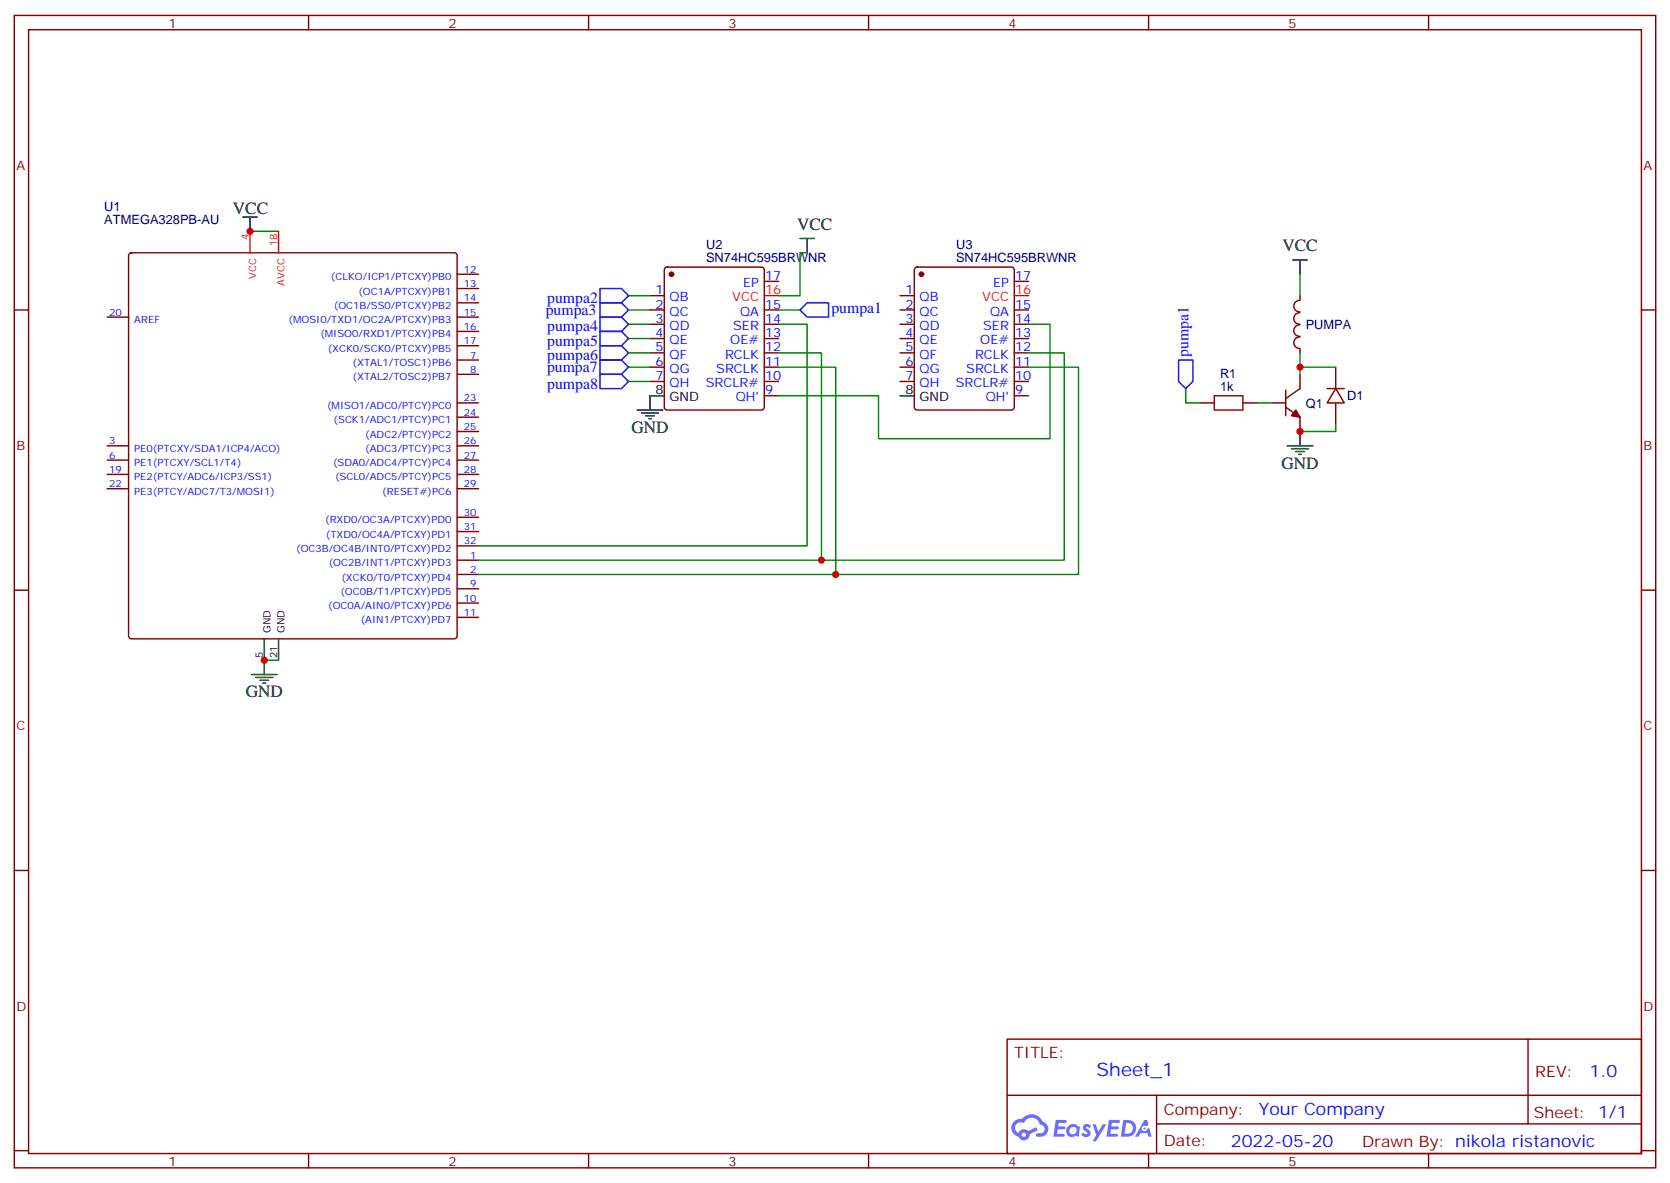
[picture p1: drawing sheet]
<svg xmlns="http://www.w3.org/2000/svg" width="412mm" height="292mm" viewBox="0 0 412 292" stroke-linecap="round" stroke-linejoin="round" font-family="sans-serif">
<g fill="none" stroke="#870000" stroke-width=".35">
<path d="M3.5 3.8h405.4v284.3h-405.4zM7.1 7.3h398.2v277.3h-398.2zM76.2 3.8v3.5M145.3 3.8v3.5M214.5 3.8v3.5M283.6 3.8v3.5M352.8 3.8v3.5M3.5 76.5h3.6M405.3 76.5h3.6M3.5 145.6h3.6M405.3 145.6h3.6M3.5 214.8h3.6"/>
<path d="M405.3 214.8h3.6M248.7 256.4h156.6v28.2h-156.6zM377.3 256.4v20.9M248.7 270.2h156.5M285.6 277.3h119.6M285.6 270.2v14.2M3.5 283.9h3.6M76.2 284.6v3.5M145.3 284.6v3.5M214.5 284.6v3.5M283.6 284.6v3.5M352.8 284.6v3.5"/>
<path d="M405.3 283.9h3.6"/>
</g>
<g fill="#5487ff">
<path d="M267.7 277.6a1.22 1.22 0 0 1 1.7 .2l-.4 .6a.47 .47 0 0 0-.3-.4 .47 .47 0 0 0-.5 .2v.1a1.3 1.3 0 0 1 1 1.7 1.39 1.39 0 0 1-2.2 0l.5-.6 .7 .5a.29 .29 0 0 0 .3-.3 .29 .29 0 0 0-.2-.3 1.04 1.04 0 0 1-.6-1.7z"/>
<path d="M260.7 276.3h2.4a.37 .37 0 0 1 .3 .4 .37 .37 0 0 1-.3 .4h-1.7l-.1 .8h1.5l.3 .4-.3 .4h-1.6l-.2 1.1h1.6a.36 .36 0 0 1 .3 .3 .36 .36 0 0 1-.3 .4h-2.5z"/>
<path d="M273.8 276.3h2.4a.37 .37 0 0 1 .4 .4 .37 .37 0 0 1-.4 .4h-1.6l-.2 .8h1.6l.3 .4-.4 .4h-1.6l-.1 1.1h1.5a.36 .36 0 0 1 .4 .3 .36 .36 0 0 1-.4 .4h-2.4z"/>
<path d="M282.6 276.3h.7l.3 1.3-.6 .3a.69 .69 0 0 0-1 .3 .69 .69 0 0 0 .4 .9 .69 .69 0 0 0 .9-.6l.5-.2 .6 2.2h-.8l-.2-.9h-1.8l-.5 .9h-.8z"/>
<path d="M269.8 277.4h.8l.6 1.8 1.1-1.8h.9l-2.6 4.2h-.8l.9-1.5z"/>
<path d="M277.4 276.3l-.6 4.2h1.3a2.11 2.11 0 0 0 2.5-2.1 2.11 2.11 0 0 0-2.5-2.1zM278.1 277.1a1.39 1.39 0 0 1 1.7 1.4 1.39 1.39 0 0 1-1.8 1.3h-.3z"/>
<path d="M263.7 277.9a1.47 1.47 0 0 0-.1 2.1 1.47 1.47 0 0 0 2.1 .2l.7 .3 .3-2.3-.2-.3h-.4a1.49 1.49 0 0 0-2.4 0zM264.4 278.3a.92 .92 0 0 1 1.5 .5 .92 .92 0 0 1-1.3 1.1 .9 .9 0 0 1-.2-1.6z"/>
<path d="M250.4 276.7a2.18 2.18 0 0 0 1.1 3.7 1.44 1.44 0 0 0 1.6 .9 1.44 1.44 0 0 0 1.2-1.4l2-1.1-.5-.7-1.9 1a1.47 1.47 0 0 0-2.4 .4 1.39 1.39 0 0 1-.7-1.9 1.39 1.39 0 0 1 2-.5 2.12 2.12 0 0 1 2.2-1.3 2.12 2.12 0 0 1 1.9 1.7 1.07 1.07 0 0 1 1.1 1 1.07 1.07 0 0 1-1 1.1h-.7a.43 .43 0 0 0-.5 .4 .43 .43 0 0 0 .4 .5 1.98 1.98 0 0 0 2.5-1.2 1.98 1.98 0 0 0-1.2-2.6 2.98 2.98 0 0 0-5.1-.6l-1.1 .1zM252.3 280a.55 .55 0 0 1 1.1 0 .55 .55 0 0 1-1.1 0z"/>
<circle cx="282.6" cy="278.4" r=".26"/>
</g>
<path d="M32 62.6l.5-.2h79.7a.71 .71 0 0 1 .7 .7v93.8a.76 .76 0 0 1-.7 .7h-79.7a.76 .76 0 0 1-.8-.7v-93.8z" fill="none" stroke="#850000" stroke-width=".35"/>
<g fill="none" stroke="#870000" stroke-width=".35">
<path d="M26.5 78.2h5.2M112.9 78.2h5.3M112.9 67.7h5.3M112.9 71.2h5.3M112.9 74.7h5.3M160.5 73h3.5M160.5 76.5h3.5M164.3 66.1l.4-.2h23.3a.71 .71 0 0 1 .7 .7v33.9a.76 .76 0 0 1-.7 .7h-23.3a.76 .76 0 0 1-.7-.7v-33.9zM188.7 76.5h3.6M188.7 69.4h3.6M222.2 73h3.6M222.2 76.5h3.6"/>
<path d="M226 66.1l.5-.2h23.3a.71 .71 0 0 1 .7 .7v33.9a.76 .76 0 0 1-.7 .7h-23.3a.76 .76 0 0 1-.7-.7v-33.9zM250.5 76.5h3.5M250.5 69.4h3.5M321 77.2a1.41 1.41 0 0 0-1.5 1.4 1.41 1.41 0 0 0 1.5 1.4M321 74.1a1.41 1.41 0 0 0-1.5 1.4 1.41 1.41 0 0 0 1.5 1.4M321 73v1M112.9 88.8h5.3M112.9 92.4h5.3M112.9 99.4h5.3M112.9 81.8h5.3M112.9 85.3h5.3M160.5 80h3.5"/>
<path d="M160.5 83.5h3.5M160.5 87.1h3.5M160.5 90.6h3.5M160.5 94.1h3.5M188.7 80h3.6M188.7 83.5h3.6M188.7 87.1h3.6M188.7 90.6h3.6M188.7 94.1h3.6M188.7 97.6h3.6M222.2 80h3.6M222.2 83.5h3.6"/>
<path d="M222.2 87.1h3.6M222.2 90.6h3.6M222.2 94.1h3.6M250.5 80h3.5M250.5 83.5h3.5M250.5 87.1h3.5M250.5 90.6h3.5M250.5 94.1h3.5M250.5 97.6h3.5M296.3 99.4h3.6M306.9 99.4h3.5M314 99.4h3.5"/>
<path d="M317.5 96.2v6.4M321 80.2a1.41 1.41 0 0 0-1.5 1.4 1.41 1.41 0 0 0 1.5 1.4M321 83.2a1.41 1.41 0 0 0-1.5 1.4 1.41 1.41 0 0 0 1.5 1.4M321 86v1.1M321 92.4v3.5l-3.5 2.5M327.7 95.9h4.3M329.8 95.9l2.2 3.5h-4.3zM329.8 90.6v5.3M329.8 99.4v5.3M26.5 110h5.2M26.5 113.5h5.2M26.5 117.1h5.2"/>
<path d="M112.9 110h5.3M112.9 113.5h5.3M112.9 102.9h5.3M112.9 106.5h5.3M112.9 117.1h5.3M317.5 100.5l3.5 2.4v3.6M26.5 120.6h5.2M112.9 138.2h5.3M112.9 127.6h5.3M112.9 131.2h5.3M112.9 120.6h5.3M112.9 134.7h5.3"/>
<path d="M112.9 141.7h5.3M112.9 145.3h5.3M112.9 148.8h5.3M112.9 152.3h5.3"/>
</g>
<path d="M61.7 57.1v5.3M68.8 57.1v5.3M188.7 73h3.6M250.5 73h3.5" fill="none" stroke="#f00" stroke-width=".35"/>
<g fill="none" stroke="#000" stroke-width=".35">
<path d="M60 53.6h3.5M61.7 53.6v3.5M197.6 58.8h3.5M199.3 58.8v3.6M319.3 64.1h3.5M321 64.1v3.6M164 97.6h-3.5v3.6M222.2 97.6h3.6M157.3 101.2h6.4M158.4 101.9h4.2M159.5 102.6h2.1M160.2 103.3h.7"/>
<path d="M317.9 110h6.3M318.9 110.7h4.2M320 111.4h2.1M320.7 112.1h.7M321 106.5v3.5M65.3 157.6v8.8M68.8 157.6v5.3M62.1 166.4h6.3M63.1 167.1h4.3M64.2 167.9h2.1M64.9 168.6h.7"/>
</g>
<g fill="none" stroke="#008700" stroke-width=".35">
<path d="M61.7 57.1h7.1M155.2 73h5.3M155.2 76.5h5.3M192.3 76.5h5.3M199.3 62.4h-1.7v10.6h-5.3M321 67.7v5.3M155.2 80h5.3M155.2 83.5h5.3M155.2 87.1h5.3M155.2 90.6h5.3M155.2 94.1h5.3M192.3 80h7v54.7h-81.1"/>
<path d="M192.3 87.1h10.5v51.1h-84.6M192.3 90.6h14.1v51.1h-88.2M254 90.6h12.3v51.1h-59.9M254 87.1h8.8v51.1h-60M254 80h5.3v28.2h-42.3v-10.6h-24.7M292.8 95.9v3.5h3.5M310.4 99.4h3.6M321 90.6h8.8M321 87.1v5.3M329.8 104.7v1.8h-8.8M65.3 162.9h3.5"/>
</g>
<g fill="#870000" stroke="#870000" stroke-width=".35">
<path d="M320 101.2l1 1.7-2.1-.3z"/>
<circle cx="165.8" cy="67.7" r=".53"/>
<circle cx="227.5" cy="67.7" r=".53"/>
</g>
<path d="M148.2 71.2h5.3l1.7 1.8-1.7 1.7h-5.3zM148.2 74.7h5.3l1.7 1.8-1.7 1.7h-5.3zM148.2 78.2h5.3l1.7 1.8-1.7 1.8h-5.3zM197.6 76.5l1.7-1.8h5.3v3.5h-5.3zM148.2 81.8h5.3l1.7 1.7-1.7 1.8h-5.3zM148.2 85.3h5.3l1.7 1.8-1.7 1.7h-5.3zM148.2 88.8h5.3l1.7 1.8-1.7 1.8h-5.3zM148.2 92.4h5.3l1.7 1.7-1.7 1.8h-5.3zM291 88.8h3.6v5.3l-1.8 1.8-1.8-1.8z" fill="none" stroke="#00f" stroke-width=".35"/>
<path d="M299.9 97.6h7v3.6h-7z" fill="none" stroke="#a10000" stroke-width=".35"/>
<g fill="#c00">
<circle cx="65.3" cy="162.9" r=".88"/>
<circle cx="61.7" cy="57.1" r=".88"/>
<circle cx="206.4" cy="141.7" r=".88"/>
<circle cx="202.8" cy="138.2" r=".88"/>
<circle cx="321" cy="90.6" r=".88"/>
<circle cx="321" cy="106.5" r=".88"/>
</g>
<text font-size="4.6" fill="#00f" x="270.8" y="265.4">Sheet_1</text>
<g font-size="4.2">
<text x="57.5" y="52.8">VCC</text>
<text x="196.8" y="56.7">VCC</text>
<text x="316.7" y="62">VCC</text>
<text x="155.9" y="106.8">GND</text>
<text x="316.4" y="115.6">GND</text>
<text x="60.7" y="172.1">GND</text>
</g>
<g font-size="4.2" fill="#00f">
<text x="392.5" y="265.7">1.0</text>
<text x="310.9" y="275.2">Your Company</text>
<text x="304" y="283">2022-05-20</text>
</g>
<g font-size="3.9" fill="#00f">
<text x="134.8" y="77.7">pumpa3</text>
<text x="135.1" y="74.7">pumpa2</text>
<text x="205.3" y="77.2">pumpa1</text>
<text x="135.1" y="81.8">pumpa4</text>
<text x="135.1" y="85.3">pumpa5</text>
<text x="135.1" y="88.8">pumpa6</text>
<text x="293.5" y="88.1" transform="rotate(-90 293.5 88.1)">pumpa1</text>
<text x="135.1" y="91.8">pumpa7</text>
<text x="135.1" y="95.9">pumpa8</text>
</g>
<g font-size="3.9" fill="#800">
<text x="250.5" y="261">TITLE:</text>
<text x="379.1" y="265.7">REV:</text>
<text x="287.4" y="275.2">Company:</text>
<text x="378.7" y="275.8">Sheet: 1/1</text>
<text x="287.4" y="282.9">Date:</text>
<text x="336.4" y="282.9">Drawn By: nikola ristanovic</text>
</g>
<g font-size="3.2" fill="#800">
<text x="41.6" y="6.8">1</text>
<text x="110.8" y="6.8">2</text>
<text x="179.9" y="6.8">3</text>
<text x="249.1" y="6.8">4</text>
<text x="318.2" y="6.8">5</text>
<text x="4.1" y="41.9">A</text>
<text x="405.9" y="41.9">A</text>
<text x="4.1" y="111.1">B</text>
<text x="405.9" y="111.1">B</text>
<text x="4.1" y="180.2">C</text>
<text x="405.9" y="180.2">C</text>
<text x="4.1" y="249.3">D</text>
<text x="405.9" y="249.3">D</text>
<text x="41.6" y="287.6">1</text>
<text x="110.8" y="287.6">2</text>
<text x="179.9" y="287.6">3</text>
<text x="249.1" y="287.6">4</text>
<text x="318.2" y="287.6">5</text>
</g>
<g font-size="3.2" fill="#000080">
<text x="25.8" y="52.1">U1</text>
<text x="25.8" y="55.3">ATMEGA328PB-AU</text>
<text x="174.4" y="64.7">SN74HC595BRWNR</text>
<text x="174.4" y="61.5">U2</text>
<text x="236.1" y="64.7">SN74HC595BRWNR</text>
<text x="236.1" y="61.5">U3</text>
<text x="322.4" y="81.1">PUMPA</text>
<text x="301.3" y="93.4">R1</text>
<text x="301.3" y="96.6">1k</text>
<text x="322.4" y="100.5">Q1</text>
<text x="332.7" y="98.8">D1</text>
</g>
<g font-size="3.2" fill="#00f">
<text x="183.5" y="70.8">EP</text>
<text x="188.9" y="69.1">17</text>
<text x="245.2" y="70.8">EP</text>
<text x="250.6" y="69.1">17</text>
<text x="161.9" y="72.6">1</text>
<text x="161.9" y="76.1">2</text>
<text x="165.3" y="74.4">QB</text>
<text x="165.3" y="77.9">QC</text>
<text x="182.8" y="77.9">QA</text>
<text x="188.9" y="76.1">15</text>
<text x="223.6" y="72.6">1</text>
<text x="223.6" y="76.1">2</text>
<text x="227.1" y="74.4">QB</text>
<text x="227.1" y="77.9">QC</text>
<text x="244.5" y="77.9">QA</text>
<text x="250.6" y="76.1">15</text>
<text x="161.9" y="79.7">3</text>
<text x="161.9" y="83.2">4</text>
<text x="165.3" y="81.4">QD</text>
<text x="181" y="81.4">SER</text>
<text x="188.9" y="83.2">13</text>
<text x="188.9" y="79.7">14</text>
<text x="223.6" y="79.7">3</text>
<text x="223.6" y="83.2">4</text>
<text x="227.1" y="81.4">QD</text>
<text x="242.8" y="81.4">SER</text>
<text x="250.6" y="83.2">13</text>
<text x="250.6" y="79.7">14</text>
<text x="161.9" y="86.7">5</text>
<text x="165.3" y="84.9">QE</text>
<text x="165.3" y="88.5">QF</text>
<text x="179" y="88.5">RCLK</text>
<text x="180.3" y="84.9">OE#</text>
<text x="188.9" y="86.7">12</text>
<text x="223.6" y="86.7">5</text>
<text x="227.1" y="84.9">QE</text>
<text x="227.1" y="88.5">QF</text>
<text x="240.8" y="88.5">RCLK</text>
<text x="242.1" y="84.9">OE#</text>
<text x="250.6" y="86.7">12</text>
<text x="161.9" y="90.2">6</text>
<text x="161.9" y="93.8">7</text>
<text x="165.3" y="92">QG</text>
<text x="165.3" y="95.5">QH</text>
<text x="174.3" y="95.5">SRCLR#</text>
<text x="176.9" y="92">SRCLK</text>
<text x="188.9" y="93.8">10</text>
<text x="188.9" y="90.2">11</text>
<text x="223.6" y="90.2">6</text>
<text x="223.6" y="93.8">7</text>
<text x="227.1" y="92">QG</text>
<text x="227.1" y="95.5">QH</text>
<text x="236" y="95.5">SRCLR#</text>
<text x="238.6" y="92">SRCLK</text>
<text x="250.6" y="93.8">10</text>
<text x="250.6" y="90.2">11</text>
<text x="181.7" y="99.1">QH'</text>
<text x="188.9" y="97.3">9</text>
<text x="243.4" y="99.1">QH'</text>
<text x="250.6" y="97.3">9</text>
</g>
<g font-size="3.2" fill="#f00">
<text x="180.8" y="74.4">VCC</text>
<text x="188.9" y="72.6">16</text>
<text x="242.6" y="74.4">VCC</text>
<text x="250.6" y="72.6">16</text>
</g>
<g font-size="3.2">
<text x="161.9" y="97.3">8</text>
<text x="165.3" y="99.1">GND</text>
<text x="223.6" y="97.3">8</text>
<text x="227.1" y="99.1">GND</text>
</g>
<g font-size="2.5" fill="#f00">
<text x="61.4" y="59.2" transform="rotate(-90 61.4 59.2)">4</text>
<text x="68.4" y="60.7" transform="rotate(-90 68.4 60.7)">18</text>
<text x="63.2" y="68.9" transform="rotate(-90 63.2 68.9)">VCC</text>
<text x="70.3" y="70.6" transform="rotate(-90 70.3 70.6)">AVCC</text>
</g>
<g font-size="2.5" fill="#00f">
<text x="81.7" y="69.2">(CLKO/ICP1/PTCXY)PB0</text>
<text x="114.5" y="67.3">12</text>
<text x="114.5" y="70.8">13</text>
<text x="27" y="77.9">20</text>
<text x="82.4" y="76.2">(OC1B/SS0/PTCXY)PB2</text>
<text x="88.5" y="72.7">(OC1A/PTCXY)PB1</text>
<text x="114.5" y="74.4">14</text>
<text x="114.5" y="77.9">15</text>
<text x="33.2" y="79.7">AREF</text>
<text x="71.3" y="79.7">(MOSI0/TXD1/OC2A/PTCXY)PB3</text>
<text x="79.1" y="83.3">(MISO0/RXD1/PTCXY)PB4</text>
<text x="114.5" y="81.4">16</text>
<text x="80.9" y="86.8">(XCK0/SCK0/PTCXY)PB5</text>
<text x="114.5" y="84.9">17</text>
<text x="116.1" y="88.5">7</text>
<text x="87.1" y="90.3">(XTAL1/TOSC1)PB6</text>
<text x="87.1" y="93.9">(XTAL2/TOSC2)PB7</text>
<text x="116.1" y="92">8</text>
<text x="80.8" y="100.9">(MISO1/ADC0/PTCY)PC0</text>
<text x="114.5" y="99.1">23</text>
<text x="82.4" y="104.4">(SCK1/ADC1/PTCY)PC1</text>
<text x="90.2" y="108">(ADC2/PTCY)PC2</text>
<text x="114.5" y="102.6">24</text>
<text x="114.5" y="106.1">25</text>
<text x="27" y="109.6">3</text>
<text x="27" y="113.2">6</text>
<text x="33.2" y="111.5">PE0(PTCXY/SDA1/ICP4/ACO)</text>
<text x="90.2" y="111.5">(ADC3/PTCY)PC3</text>
<text x="114.5" y="109.6">26</text>
<text x="114.5" y="113.2">27</text>
<text x="27" y="116.7">19</text>
<text x="33.2" y="115">PE1(PTCXY/SCL1/T4)</text>
<text x="33.2" y="118.6">PE2(PTCY/ADC6/ICP3/SS1)</text>
<text x="82.2" y="115">(SDA0/ADC4/PTCY)PC4</text>
<text x="82.7" y="118.6">(SCL0/ADC5/PTCY)PC5</text>
<text x="114.5" y="116.7">28</text>
<text x="27" y="120.2">22</text>
<text x="33.2" y="122.1">PE3(PTCY/ADC7/T3/MOSI1)</text>
<text x="94.4" y="122.1">(RESET#)PC6</text>
<text x="114.5" y="120.2">29</text>
<text x="80.3" y="129.1">(RXD0/OC3A/PTCXY)PD0</text>
<text x="114.5" y="127.3">30</text>
<text x="114.5" y="130.8">31</text>
<text x="73.1" y="136.2">(OC3B/OC4B/INT0/PTCXY)PD2</text>
<text x="80.5" y="132.7">(TXD0/OC4A/PTCXY)PD1</text>
<text x="114.5" y="134.3">32</text>
<text x="116.1" y="137.9">1</text>
<text x="81.2" y="139.7">(OC2B/INT1/PTCXY)PD3</text>
<text x="84.3" y="143.2">(XCK0/T0/PTCXY)PD4</text>
<text x="116.1" y="141.4">2</text>
<text x="84.1" y="146.8">(OC0B/T1/PTCXY)PD5</text>
<text x="114.5" y="148.4">10</text>
<text x="116.1" y="144.9">9</text>
<text x="81" y="150.3">(OC0A/AIN0/PTCXY)PD6</text>
<text x="89.1" y="153.8">(AIN1/PTCXY)PD7</text>
<text x="114.5" y="152">11</text>
</g>
<g font-size="2.5">
<text x="66.8" y="156.2" transform="rotate(-90 66.8 156.2)">GND</text>
<text x="70.3" y="156.2" transform="rotate(-90 70.3 156.2)">GND</text>
<text x="64.9" y="162.4" transform="rotate(-90 64.9 162.4)">5</text>
<text x="68.4" y="162.4" transform="rotate(-90 68.4 162.4)">21</text>
</g>
</svg>
